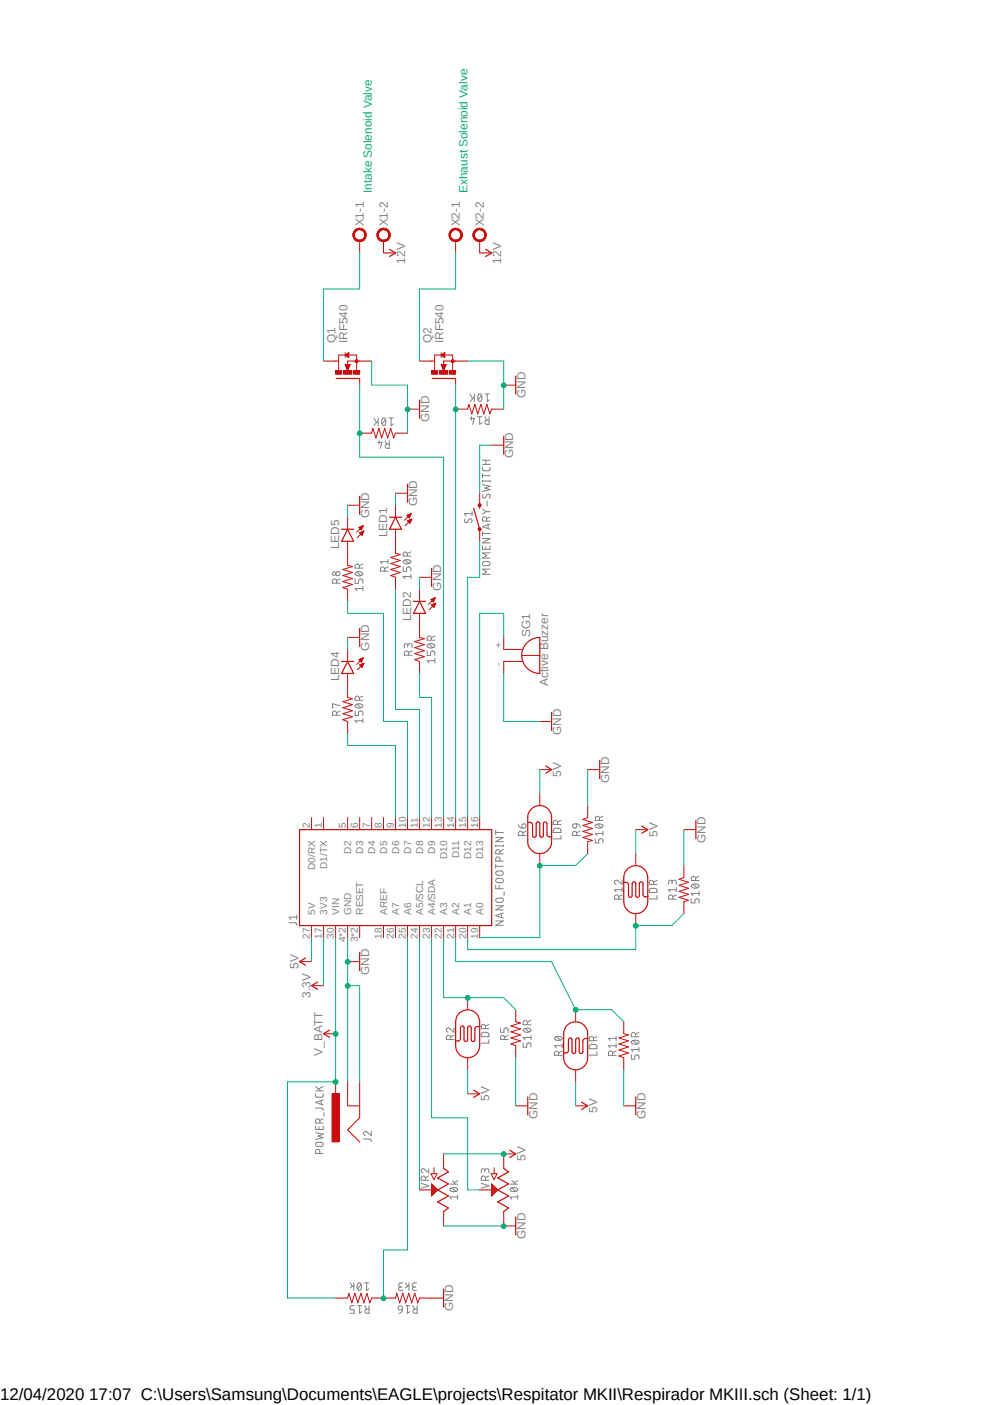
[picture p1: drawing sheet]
<svg xmlns="http://www.w3.org/2000/svg" width="210mm" height="297mm" viewBox="0 0 210 297" stroke-linecap="round" stroke-linejoin="round" font-family="sans-serif">
<path d="M60.2 13.5l89.5 265.1M149.7 13.5l-89.5 265.1" fill="none" stroke="#fff" stroke-width=".21"/>
<g fill="none" stroke="#808080" stroke-width=".21">
<path d="M79 88.3l.5 1M79.8 93.5h.9l-.4 1.3M79.9 88.3v1.7M79.9 89l-.9 1M80.1 93.2v.7M80.9 88.4l.2-.1a.93 .93 0 0 1 0 1.7 .98 .98 0 0 1-.2-1.6zM81.4 93.2l.3 .7M81.4 88.7l-.7 .9M82.2 88.3h.9M82.3 93.2v1.6h-.5a.46 .46 0 0 1-.4-.3 .46 .46 0 0 1 .2-.6h.7M82.6 88.3v1.7l.5-.4M99.3 83.3l.5 .9"/>
<path d="M99.3 88.4h.9l-.3 1.3M99.6 88.1v.7M100.2 83.3v1.6M100.2 83.9l-.9 1M100.9 88.1h.9M101.2 83.3h.2a.98 .98 0 0 1 0 1.6 1.02 1.02 0 0 1-.2-1.6zM101.3 88.1v1.6l.5-.3M101.7 83.6l-.7 .9M101.9 98.8l.1 .6 .3 .1h1.1l.1-.7M101.9 98.2h1.6M101.9 97.3h1.6M102.4 88.1l.4 .7"/>
<path d="M102.5 83.3h.9M102.7 97.3v.9M103 83.3v1.6l.4-.4M103.3 88.1v1.6h-.4a.45 .45 0 0 1-.5-.4 .45 .45 0 0 1 .5-.5h.4M76.7 119.2l-.8 .4M82 119.8l-.7 .4M82 118.7h-1.7l.4 .5M82 118.3v.9M85.2 119.8v1h.7v-.7l.4-.3 .4 .3 .1 .7M85.3 118.6l.7-.3a.58 .58 0 0 1 .7 .7l-.7 .2a.65 .65 0 0 1-.8-.5zM85.6 118.4l.8 .7M86.1 117.6v-.5a.44 .44 0 0 0-.3-.4 .44 .44 0 0 0-.5 .2l-.1 .7h1.6"/>
<path d="M86.8 116.7l-.7 .4M98.3 109.7l-.1 .6a.38 .38 0 0 0 .6 0l.3-.5a.37 .37 0 0 1 .4-.1 .37 .37 0 0 1 .2 .3l-.2 .5M99.7 108.6h-1.6l.4 .5M99.7 108.1v1M101.9 115.4v.7h1.6v-.7M101.9 100.1v.9M101.9 101.5v.4M101.9 112.4v.8M101.9 113.8h1.6l-1.6 1h1.6M101.9 112.8h1.6M101.9 107.6l.8 .6M101.9 102.4l1.6 .4-1.1 .4 1.1 .3-1.6 .4"/>
<path d="M101.9 101.7h1.6M101.9 100.5h1.6M102.1 104.5l-.1 .2a.38 .38 0 0 0 .1 .5 .38 .38 0 0 0 .5-.1l.3-.5a.37 .37 0 0 1 .4-.2 .37 .37 0 0 1 .2 .4l-.2 .5M102.2 118.7a1.4 1.4 0 0 1 1.3 .2 .45 .45 0 0 1 0 .5 .45 .45 0 0 1-.4 .2l-.9-.1a.49 .49 0 0 1 0-.8zM102.7 115.6v.5M102.7 108.2l-.8 .5M102.7 108.2h.8M102.8 110.2v-.5a.45 .45 0 0 0-.4-.4 .45 .45 0 0 0-.5 .4v.5h1.6M102.9 106v1M103.1 110.9v.8M103.5 116.9h-1.6l.9 .5-.9 .6h1.6M103.5 101.5v.4"/>
<path d="M103.5 110.8l-1.6 .5 1.6 .6M103.5 109.3l-.7 .3M71.1 123.3l-.1-.7a.43 .43 0 0 0-.4-.2 .43 .43 0 0 0-.4 .4v.5h1.6M71.8 122.4l-.7 .3M75 122.4v.9h.7v-.5l.4-.4 .5 .2 .1 .7M75.1 121.1l.2-.1a.96 .96 0 0 1 1.4 .3 .96 .96 0 0 1-1.7 0zM75.4 120.9l.9 .8M75.9 120.1v-.4a.47 .47 0 0 0-.4-.5 .47 .47 0 0 0-.5 .5v.4h1.7M76.7 124v.9M76.7 124.4h-1.7l.4 .5M81.3 120.7v-.4a.47 .47 0 0 0-.5-.5 .47 .47 0 0 0-.5 .5v.4h1.7M86.1 136.5a.47 .47 0 0 1 .5-.4 .47 .47 0 0 1 .5 .4v.4"/>
<path d="M86.1 136.8v-.6a.37 .37 0 0 0-.4-.1 .37 .37 0 0 0-.3 .3v.5M86.3 138.5v-.5a.44 .44 0 0 0-.7-.3l-.2 .3v.5h1.7M86.8 121.9h-1.6l.4 .4M86.8 121.4v.9M87.1 137.6l-.8 .4M90.3 137.6v1h.7v-.6a.45 .45 0 0 1 .4-.4 .45 .45 0 0 1 .5 .4v.6M90.3 136.3l.2-.1a.96 .96 0 0 1 1.4 .3 .93 .93 0 0 1-1.6 0zM90.6 136.2l.9 .7M91.1 135.3v-.4a.45 .45 0 0 0-.4-.4 .45 .45 0 0 0-.4 .4v.4h1.6M91.9 139.7h-1.6l.3 .4M91.9 139.2v.9M91.9 134.5l-.8 .3"/>
<path d="M103.5 120.3h-1.6l.9 .6-.9 .5h1.6M71.1 151.2v-.5a.45 .45 0 0 0-.3-.4 .45 .45 0 0 0-.5 .2l-.1 .7h1.6M71.8 149.2l-1.6-.4v.8h.2M71.8 150.3l-.7 .4M75 150.3v1h.7v-.6a.47 .47 0 0 1 .5-.4 .47 .47 0 0 1 .5 .4v.6M75.1 149l.2-.1a.96 .96 0 0 1 1.4 .3 .96 .96 0 0 1-1.7 0zM75.4 148.8l.9 .8M75.9 148v-.4a.47 .47 0 0 0-.4-.4 .47 .47 0 0 0-.5 .4v.4h1.7M76.7 152.4h-1.7l.4 .4M76.7 151.9v.9M76.7 147.2l-.8 .3M104.7 175.5v.9"/>
<path d="M104.7 178.6v.4M104.7 178.8h1.6M104.7 177h1.6l-1.6 .9h1.6M104.7 176h1.6M106.3 179.6l-.7 .4M106.3 178.6v.4M109.5 174.3a.72 .72 0 0 0 .8 .7M110.3 174.3a.46 .46 0 0 1 .8 .1 .46 .46 0 0 1-.4 .6h-.4zM110.4 176.6v-.5a.47 .47 0 0 0-.4-.4 .47 .47 0 0 0-.5 .4v.5h1.7M111.2 175.7l-.8 .4M117 175.3a1.26 1.26 0 0 1 1.3-.2l.2 .4v.5h-1.6zM117.8 174.3v-.4a.47 .47 0 0 0-.5-.5 .47 .47 0 0 0-.4 .5v.4h1.6"/>
<path d="M118.5 176.6v.7h-1.6M118.5 173.4l-.7 .4M121.2 174.2h.6v.7a.47 .47 0 0 1-.7 0 .47 .47 0 0 1 .1-.7zM121.8 176.6v-.5a.44 .44 0 0 0-.6-.3l-.3 .3v.5h1.7M121.8 174.2a.72 .72 0 0 1 .8 .7M122.6 175.7l-.8 .4M125.8 177.3v.9h.7v-.5a.45 .45 0 0 1 .4-.4 .45 .45 0 0 1 .5 .4v.5M126 174.3l.6-.1a.58 .58 0 0 1 .7 .6l-.7 .2a.67 .67 0 0 1-.8-.4zM126.2 174.2l.8 .8M126.7 173.4l-.1-.6a.46 .46 0 0 0-.5-.2 .46 .46 0 0 0-.3 .4v.4h1.6M127.4 175.7v.9M127.4 176.2h-1.6l.4 .4"/>
<path d="M127.4 172.6l-.7 .3M61.1 195.1h1.3a.4 .4 0 0 1 .3 .5M62.7 193.5v.9M62.7 193.9h-1.6l.3 .5M104.7 194.7h1.6l-1.6 .9h1.6M104.7 191.5h1.6l-1.6 .9h1.6M104.7 187.2v.7h1.6M104.7 182.7v.9M104.7 183.1h1.6M104.8 190.1a1.3 1.3 0 0 1 1.3-.2 .46 .46 0 0 1 .2 .5 .46 .46 0 0 1-.4 .4l-1-.1-.1-.2zM104.8 185.9l.4-.2h.7a.47 .47 0 0 1 .4 .4 .47 .47 0 0 1-.4 .5h-.7a.47 .47 0 0 1-.4-.7zM104.8 184.4l.4-.3h.7a.47 .47 0 0 1 .4 .5 .47 .47 0 0 1-.4 .4h-.7a.47 .47 0 0 1-.4-.6z"/>
<path d="M105.5 187.2v.7M105.6 182v-.4a.45 .45 0 0 0-.4-.5 .45 .45 0 0 0-.5 .5v.4h1.6M105.6 180.5v-.5a.45 .45 0 0 0-.3-.4 .45 .45 0 0 0-.5 .2l-.1 .7h1.6M105.9 193.1v.8M106.3 193l-1.6 .5 1.6 .6M106.5 188.6v.7M130.7 190.1v-.7a.46 .46 0 0 0-.5-.2 .46 .46 0 0 0-.4 .4v.5h1.6M131.4 186.1v.8l-.8-.7a.44 .44 0 0 0-.7 .1 .44 .44 0 0 0 .3 .6M131.4 189.2l-.7 .3M131.4 188.1h-1.6l.4 .4M131.4 187.6v.9M137.2 188a1.3 1.3 0 0 1 1.4-.2l.2 .2v.7h-1.6z"/>
<path d="M138.1 187v-.4a.45 .45 0 0 0-.5-.5 .45 .45 0 0 0-.4 .5v.4h1.6M138.8 189.3v.7h-1.6M138.8 186.1l-.7 .4M142 186.5a.45 .45 0 0 1 .4-.4 .45 .45 0 0 1 .5 .4v.4M142 186.8v-.4a.36 .36 0 0 0-.4-.3 .36 .36 0 0 0-.3 .3v.5M142.2 190.1l-.1-.7a.43 .43 0 0 0-.5-.2 .43 .43 0 0 0-.3 .4v.5h1.6M142.9 188.1h-1.6l.3 .4M142.9 189.2l-.7 .3M142.9 187.6v.9M146 190v.9h.8l.1-.7 .3-.2a.4 .4 0 0 1 .5 .3v.6M146.1 187.1l.8-.2a.65 .65 0 0 1 .8 .4 1.02 1.02 0 0 1-1.7 0zM146.4 186.9l.9 .8"/>
<path d="M147 186.1v-.4a.47 .47 0 0 0-.5-.4 .47 .47 0 0 0-.5 .4v.4h1.7M147.7 188.4v.9M147.7 188.9h-1.7l.4 .4M147.7 185.3l-.7 .3M95.2 219.8v-.5a.45 .45 0 0 0-.4-.4 .45 .45 0 0 0-.5 .4v.5h1.6M95.9 217.3v.9l-.9-.8a.46 .46 0 0 0-.7 .2 .46 .46 0 0 0 .4 .6M95.9 218.9l-.7 .3M101.9 218.3h1.2l.2 .2v.7h-1.6v-.7zM102.6 217.5l-.1-.7a.46 .46 0 0 0-.5-.2 .46 .46 0 0 0-.3 .4v.5h1.6M103.3 219.8v.7h-1.6M103.3 216.6l-.7 .3M105.7 217.3v.9h.8v-.5a.45 .45 0 0 1 .4-.4 .45 .45 0 0 1 .5 .4v.5"/>
<path d="M106.6 219.8v-.7a.43 .43 0 0 0-.5-.2 .43 .43 0 0 0-.4 .4v.5h1.7M107.4 218.9l-.8 .3M110.6 217.6l.8-.3a.56 .56 0 0 1 .7 .7l-.7 .2a.58 .58 0 0 1-.8-.6zM110.9 217.4l.9 .7M111.5 216.6v-.4a.47 .47 0 0 0-.5-.5 .47 .47 0 0 0-.5 .5v.4h1.7M112.2 218.9v.9M112.2 219.3h-1.7l.4 .5M112.2 215.7l-.7 .4M117.2 219.3l.7-.2a.78 .78 0 0 1 .9 .4 .96 .96 0 0 1-1.7 0zM117.5 219.2l.9 .7M126.1 219.1l-.7 .4M130.2 219.1v.9"/>
<path d="M130.2 219.5h-1.6l.3 .5M133.7 220l1 .7M134.3 219.2v-.5a.45 .45 0 0 0-.4-.4 .45 .45 0 0 0-.5 .2v.7h1.6M135 218.2l-.7 .4M66.7 234.2l1.4 .1 .2 .4M66.7 231.2v.6l.3 .1h1.1l.2-.7M66.7 238v.8h1.6v-.8M66.7 239.4l1.6 .4-1.1 .4 1.1 .3-1.6 .4M66.7 230.6h1.6M66.7 229.7l.9 .9M67.4 238.2v.6M67.6 237.4l-.1-.7a.46 .46 0 0 0-.5-.2 .46 .46 0 0 0-.3 .4v.5h1.6"/>
<path d="M67.9 232.7v.8M68.3 236.5l-.7 .4M68.3 232.5l-1.6 .5 1.6 .6M68.3 229.7l-1 .5M68.5 235.2v.7M78.4 239.1v1l-.9-.8a.44 .44 0 0 0-.7 .2 .44 .44 0 0 0 .4 .6M110.5 220.5v.9h.8v-.8l.3-.1a.4 .4 0 0 1 .6 .3v.6M118.1 223.1v-.5a.47 .47 0 0 0-.5-.4 .47 .47 0 0 0-.5 .4v.5h1.7M118.8 222.2l-.7 .3M118.8 221.1h-1.7l.4 .4M118.8 220.6v.9M124.7 220.9h1.2l.2 .1v.7h-1.6v-.7z"/>
<path d="M125.4 220l-.1-.7a.46 .46 0 0 0-.5-.2 .46 .46 0 0 0-.3 .4v.5h1.6M126.1 222.3v.8h-1.6M129.5 223.1v-.5a.45 .45 0 0 0-.4-.4 .45 .45 0 0 0-.5 .2v.7h1.6M130.2 221.1h-1.6l.3 .4M130.2 222.2l-.7 .3M130.2 220.6v.9M133.4 223v.9h.7v-.5a.46 .46 0 0 1 .5-.4 .46 .46 0 0 1 .4 .4v.5M133.4 220.1l.8-.2a.58 .58 0 0 1 .8 .6l-.8 .3a.58 .58 0 0 1-.8-.7zM135 221.4v.9M135 221.9h-1.6l.3 .4M66.9 241.5a1.4 1.4 0 0 1 1.3 .2 .45 .45 0 0 1 0 .5 .45 .45 0 0 1-.4 .2l-.9-.1a.49 .49 0 0 1 0-.8zM67.6 243.8v-.4a.45 .45 0 0 0-.5-.4 .45 .45 0 0 0-.4 .4v.4h1.6"/>
<path d="M76.8 240.8h1.3a.38 .38 0 0 1 .3 .5M89 250.1l1.6 .6-1.6 .5M89.9 249.5v-.5a.45 .45 0 0 0-.4-.4 .45 .45 0 0 0-.5 .2v.7h1.6M90.6 247.1v.8l-.9-.7a.44 .44 0 0 0-.7 .1 .44 .44 0 0 0 .4 .6M90.6 248.6l-.7 .4M95.1 250.3h1.6M95.1 251.3l.8-.3a.58 .58 0 0 1 .7 .7l-.7 .2a.58 .58 0 0 1-.8-.6zM95.4 251.1l1 .7M95.6 249.6l.5 .7M96.7 253h-1.6l.3 .5M96.7 252.6v.9M96.7 249.6l-.8 .4"/>
<path d="M101.7 250.1l1.6 .6-1.6 .5M102.4 247.5v-.2a.46 .46 0 0 1 .5-.2 .46 .46 0 0 1 .4 .4v.4M102.4 247.8v-.4a.36 .36 0 0 0-.4-.3 .36 .36 0 0 0-.3 .3v.5M102.6 249.5v-.5a.45 .45 0 0 0-.4-.4 .45 .45 0 0 0-.5 .2v.7h1.6M103.3 248.6l-.7 .4M107.8 250.3h1.6M107.8 251.3l.8-.3a.65 .65 0 0 1 .8 .5 .98 .98 0 0 1-1.6 0zM108.1 251.1l.9 .7M108.3 249.6l.5 .7M109.4 253h-1.6l.3 .5M109.4 252.6v.9M109.4 249.6l-.8 .4"/>
<path d="M74 271.2l.4 .7M74.8 271.2v1.6M74.8 271.7l-.8 .5M74.8 276h-.5a.45 .45 0 0 0-.4 .5 .45 .45 0 0 0 .4 .4h.5v.7h-.8M75.5 276h.9M75.7 271.2h.2a.93 .93 0 0 1 0 1.6 .98 .98 0 0 1-.2-1.6zM76 276v1.6l.4-.3M76.3 271.5l-.7 1M77 271.2h.9M77.1 276l.3 .7M77.5 271.2v1.6l.4-.3M78 276v1.6h-.7a.46 .46 0 0 1-.2-.5 .46 .46 0 0 1 .4-.4h.5"/>
<path d="M84.2 276.2a.46 .46 0 0 1 .5-.2 .46 .46 0 0 1 .3 .4v.5h-.5l-.3-.2zM84.9 272.1l-.7 .1v.4l.9 .2M85 276.9a.72 .72 0 0 1-.7 .7M85.1 271.2h-.4a.45 .45 0 0 0-.5 .3 .45 .45 0 0 0 .3 .5l.2 .1M85.7 271.2l.4 .7M85.7 276h.9M86.1 276v1.6l.5-.3M86.4 271.2v1.6M86.4 271.7l-.7 .5M87.2 276l.4 .7M87.8 272.1h-.5a.37 .37 0 0 0-.2 .4 .37 .37 0 0 0 .4 .3h.5M88 271.2h-.4a.46 .46 0 0 0-.4 .3 .46 .46 0 0 0 .1 .5l.3 .1"/>
<path d="M88.1 276v1.6h-.4a.45 .45 0 0 1-.5-.3 .45 .45 0 0 1 .3-.5l.6-.1"/>
<circle cx="70.6" cy="121.3" r=".35"/>
<circle cx="71.4" cy="121.3" r=".46"/>
</g>
<g fill="none" stroke="#c90d0c" stroke-width=".21">
<path d="M70.9 76.3h.6M72.9 74.5v1.1M72.9 75.1h-1.4v3.3M73.6 75.1h1.8v3.3M76 76.3h-2.6v.9M76 80v1.4M65.8 172.8v2.6M68.4 172.8v2.6M73.4 172.8v2.6M76 172.8v2.6M78.5 172.8v2.6M81 172.8v2.6"/>
<path d="M83.6 172.8v2.6M86.1 172.8v2.6M88.6 172.8v2.6M91.2 172.8v2.6M93.7 172.8v2.6M96.3 172.8v2.6M98.8 172.8v2.6M101.3 172.8v2.6M65.8 195.7v2.5M68.4 195.7v2.5M70.9 195.7v2.5M73.4 195.7v2.5"/>
<path d="M76 195.7v2.5M81 195.7v2.5M83.6 195.7v2.5M86.1 195.7v2.5M88.6 195.7v2.5M91.2 195.7v2.5M93.7 195.7v2.5M96.3 195.7v2.5M98.8 195.7v2.5M101.3 195.7v2.5"/>
</g>
<path d="M71 80h5M63.3 175.4h40.6v20.3h-40.6z" fill="none" stroke="#c90d0c" stroke-width=".25"/>
<path d="M75.1 76.1l.3-.1 .2 .1v.5h-.5z" fill-rule="evenodd" fill="#c90d0c"/>
<path d="M75.1 76.1l.3-.1 .2 .1v.5h-.5z" fill="none" stroke="#c90d0c" stroke-width=".21"/>
<path d="M74.7 78.4h1.3v.7h-1.3z" fill-rule="evenodd" fill="#c90d0c"/>
<path d="M74.7 78.4h1.3v.7h-1.3z" fill="none" stroke="#c90d0c" stroke-width=".21"/>
<path d="M70.9 78.4h1.3v.7h-1.3z" fill-rule="evenodd" fill="#c90d0c"/>
<path d="M70.9 78.4h1.3v.7h-1.3z" fill="none" stroke="#c90d0c" stroke-width=".21"/>
<path d="M72.6 78.4h1.7v.7h-1.7z" fill-rule="evenodd" fill="#c90d0c"/>
<g fill="none" stroke="#c90d0c" stroke-width=".21">
<path d="M68.4 76.3h2.5M72.6 78.4h1.7v.7h-1.7zM72.9 77.1h1.1l-.6 1.3M72.9 77.1l.5 1.3M72.9 77.1h.1M72.9 75.1l.8-.6v1.1zM72.9 75.1h.1M73 75v.1M73 77.1v.2M73.1 74.9v.3M73.1 77.1v.5M73.2 74.9v.3"/>
<path d="M73.2 77.1v.7M73.3 74.8v.5M73.3 77.1v.9M73.4 74.8v.6M73.4 77.1v1.1M73.4 74.7v.7M73.4 77.1v1.2M73.5 74.6v.9M73.5 77.1v1M73.6 74.6v.9M73.6 77.1v.8M73.7 77.1v.5"/>
<path d="M73.8 77.1v.3M73.9 77.1v.1M76 76.3h2.5M86.1 86.5h2.5M103.9 94.1h2.5M73.4 203.3h2.6M73.4 231.2v2.6h2.6M76 231.2v5.1l-2.6 2.5 2.6 2.6"/>
</g>
<path d="M88.6 84.6v3.8M106.4 92.2v3.8M76 201.4v3.8" fill="none" stroke="#c90d0c" stroke-width=".25"/>
<path d="M70.1 231.2h1.6v10.2h-1.6z" fill-rule="evenodd" fill="#c90d0c"/>
<path d="M70.1 231.2h1.6v10.2h-1.6zM70.9 228.7v2.5M73.4 228.7v2.5M76 228.7v2.5" fill="none" stroke="#c90d0c" stroke-width=".21"/>
<path d="M75.1 48.6a1.39 1.39 0 0 1 2.2 .6 1.39 1.39 0 0 1-1.3 1.9v-.3a1.14 1.14 0 0 1-1.1-1.5 1.14 1.14 0 0 1 1.7-.6 1.14 1.14 0 0 1 .1 1.8l-.7 .3v.3a1.39 1.39 0 0 1-1.3-.9 1.39 1.39 0 0 1 .4-1.6z" fill-rule="evenodd" fill="#c90d0c"/>
<path d="M75.1 48.6a1.39 1.39 0 0 1 2.2 .6 1.39 1.39 0 0 1-1.3 1.9v-.3a1.14 1.14 0 0 1-1.1-1.5 1.14 1.14 0 0 1 1.7-.6 1.14 1.14 0 0 1 .1 1.8l-.7 .3v.3a1.39 1.39 0 0 1-1.3-.9 1.39 1.39 0 0 1 .4-1.6z" fill="none" stroke="#c90d0c" stroke-width=".21"/>
<path d="M75.1 48.6a1.39 1.39 0 0 1 2.2 .6 1.39 1.39 0 0 1-1.3 1.9v-.3a1.14 1.14 0 0 1-1.1-1.5 1.14 1.14 0 0 1 1.7-.6 1.14 1.14 0 0 1 .1 1.8l-.7 .3v.3a1.39 1.39 0 0 1-1.3-.9 1.39 1.39 0 0 1 .4-1.6z" fill-rule="evenodd" fill="#c90d0c"/>
<path d="M75.1 48.6a1.39 1.39 0 0 1 2.2 .6 1.39 1.39 0 0 1-1.3 1.9v-.3a1.14 1.14 0 0 1-1.1-1.5 1.14 1.14 0 0 1 1.7-.6 1.14 1.14 0 0 1 .1 1.8l-.7 .3v.3a1.39 1.39 0 0 1-1.3-.9 1.39 1.39 0 0 1 .4-1.6z" fill="none" stroke="#c90d0c" stroke-width=".21"/>
<path d="M75.1 48.6a1.39 1.39 0 0 1 2.2 .6 1.39 1.39 0 0 1-1.3 1.9v-.3a1.14 1.14 0 0 1-1.1-1.5 1.14 1.14 0 0 1 1.7-.6 1.14 1.14 0 0 1 .1 1.8l-.7 .3v.3a1.39 1.39 0 0 1-1.3-.9 1.39 1.39 0 0 1 .4-1.6z" fill-rule="evenodd" fill="#c90d0c"/>
<path d="M75.1 48.6a1.39 1.39 0 0 1 2.2 .6 1.39 1.39 0 0 1-1.3 1.9v-.3a1.14 1.14 0 0 1-1.1-1.5 1.14 1.14 0 0 1 1.7-.6 1.14 1.14 0 0 1 .1 1.8l-.7 .3v.3a1.39 1.39 0 0 1-1.3-.9 1.39 1.39 0 0 1 .4-1.6zM76 50.9v2.6" fill="none" stroke="#c90d0c" stroke-width=".21"/>
<path d="M80.1 48.6a1.39 1.39 0 0 1 2.2 .6 1.39 1.39 0 0 1-1.3 1.9v-.3a1.15 1.15 0 0 1-.9-1.7 1.15 1.15 0 0 1 1.9-.2 1.15 1.15 0 0 1-.6 1.9h-.4v.3a1.39 1.39 0 0 1-1.3-1 1.39 1.39 0 0 1 .4-1.5z" fill-rule="evenodd" fill="#c90d0c"/>
<path d="M80.1 48.6a1.39 1.39 0 0 1 2.2 .6 1.39 1.39 0 0 1-1.3 1.9v-.3a1.15 1.15 0 0 1-.9-1.7 1.15 1.15 0 0 1 1.9-.2 1.15 1.15 0 0 1-.6 1.9h-.4v.3a1.39 1.39 0 0 1-1.3-1 1.39 1.39 0 0 1 .4-1.5z" fill="none" stroke="#c90d0c" stroke-width=".21"/>
<path d="M80.1 48.6a1.39 1.39 0 0 1 2.2 .6 1.39 1.39 0 0 1-1.3 1.9v-.3a1.15 1.15 0 0 1-.9-1.7 1.15 1.15 0 0 1 1.9-.2 1.15 1.15 0 0 1-.6 1.9h-.4v.3a1.39 1.39 0 0 1-1.3-1 1.39 1.39 0 0 1 .4-1.5z" fill-rule="evenodd" fill="#c90d0c"/>
<path d="M80.1 48.6a1.39 1.39 0 0 1 2.2 .6 1.39 1.39 0 0 1-1.3 1.9v-.3a1.15 1.15 0 0 1-.9-1.7 1.15 1.15 0 0 1 1.9-.2 1.15 1.15 0 0 1-.6 1.9h-.4v.3a1.39 1.39 0 0 1-1.3-1 1.39 1.39 0 0 1 .4-1.5z" fill="none" stroke="#c90d0c" stroke-width=".21"/>
<path d="M80.1 48.6a1.39 1.39 0 0 1 2.2 .6 1.39 1.39 0 0 1-1.3 1.9v-.3a1.15 1.15 0 0 1-.9-1.7 1.15 1.15 0 0 1 1.9-.2 1.15 1.15 0 0 1-.6 1.9h-.4v.3a1.39 1.39 0 0 1-1.3-1 1.39 1.39 0 0 1 .4-1.5z" fill-rule="evenodd" fill="#c90d0c"/>
<path d="M80.1 48.6a1.39 1.39 0 0 1 2.2 .6 1.39 1.39 0 0 1-1.3 1.9v-.3a1.15 1.15 0 0 1-.9-1.7 1.15 1.15 0 0 1 1.9-.2 1.15 1.15 0 0 1-.6 1.9h-.4v.3a1.39 1.39 0 0 1-1.3-1 1.39 1.39 0 0 1 .4-1.5zM81 50.9v2.6" fill="none" stroke="#c90d0c" stroke-width=".21"/>
<path d="M100.1 107.4l1.2 4.5M101.3 106.8v.6" fill="none" stroke="#c90d0c" stroke-width=".25"/>
<path d="M101.1 111.6h.5l.1 .3-.1 .2-.3 .1-.2-.1z" fill-rule="evenodd" fill="#c90d0c"/>
<path d="M101.1 111.6h.5l.1 .3-.1 .2-.3 .1-.2-.1z" fill="none" stroke="#c90d0c" stroke-width=".21"/>
<path d="M101.1 106.6h.5l.1 .2-.1 .3h-.5z" fill-rule="evenodd" fill="#c90d0c"/>
<path d="M81 53.5h2.6M91.2 76.3h.6M93.2 74.5v1.1M93.2 75.1h-1.4v3.3M93.9 75.1h1.7v3.3M96.3 76.3h-2.6v.9M96.3 80v1.4M101.1 106.6h.5l.1 .2-.1 .3h-.5zM101.3 104.3v2.5M101.3 111.9v2.5" fill="none" stroke="#c90d0c" stroke-width=".21"/>
<path d="M82.3 52.7l1.3 .8-1.3 .7M91.3 80h5" fill="none" stroke="#c90d0c" stroke-width=".25"/>
<path d="M95.4 76.1l.2-.1 .3 .1v.5h-.5l-.1-.3z" fill-rule="evenodd" fill="#c90d0c"/>
<path d="M95.4 76.1l.2-.1 .3 .1v.5h-.5l-.1-.3z" fill="none" stroke="#c90d0c" stroke-width=".21"/>
<path d="M95 78.4h1.3v.7h-1.3z" fill-rule="evenodd" fill="#c90d0c"/>
<path d="M95 78.4h1.3v.7h-1.3z" fill="none" stroke="#c90d0c" stroke-width=".21"/>
<path d="M91.2 78.4h1.3v.7h-1.3z" fill-rule="evenodd" fill="#c90d0c"/>
<path d="M91.2 78.4h1.3v.7h-1.3z" fill="none" stroke="#c90d0c" stroke-width=".21"/>
<path d="M92.8 78.4h1.8v.7h-1.8z" fill-rule="evenodd" fill="#c90d0c"/>
<g fill="none" stroke="#c90d0c" stroke-width=".21">
<path d="M88.6 76.3h2.6M92.8 78.4h1.8v.7h-1.8zM93.2 77.1h1l-.5 1.3zM93.2 75.1l.8-.6v1.1zM93.3 75.1h.1M93.3 77.1h.1M93.3 75v.1M93.3 77.1v.3M93.4 74.9v.3M93.4 77.1v.5M93.5 74.9v.4M93.5 77.1v.7"/>
<path d="M93.6 74.8v.5M93.6 77.1v.9M93.7 74.8v.6M93.7 77.1v1.2M93.8 74.7v.7M93.8 77.1v1.1M93.9 74.6v.9M93.9 77.1v.9M93.9 74.6v1M93.9 77.1v.7M94.1 77.1v.5M94.1 77.1v.2"/>
<path d="M94.2 77.1h.1M96.3 76.3h2.5M106.4 81.4h2.6"/>
</g>
<path d="M109 79.5v3.8" fill="none" stroke="#c90d0c" stroke-width=".25"/>
<path d="M95.4 48.6a1.39 1.39 0 0 1 2.2 .6 1.39 1.39 0 0 1-1.3 1.9v-.3a1.15 1.15 0 0 1-1-1.7 1.15 1.15 0 0 1 1.9-.2 1.15 1.15 0 0 1-.6 1.9h-.3v.3a1.39 1.39 0 0 1-1.3-1 1.39 1.39 0 0 1 .4-1.5z" fill-rule="evenodd" fill="#c90d0c"/>
<path d="M95.4 48.6a1.39 1.39 0 0 1 2.2 .6 1.39 1.39 0 0 1-1.3 1.9v-.3a1.15 1.15 0 0 1-1-1.7 1.15 1.15 0 0 1 1.9-.2 1.15 1.15 0 0 1-.6 1.9h-.3v.3a1.39 1.39 0 0 1-1.3-1 1.39 1.39 0 0 1 .4-1.5z" fill="none" stroke="#c90d0c" stroke-width=".21"/>
<path d="M95.4 48.6a1.39 1.39 0 0 1 2.2 .6 1.39 1.39 0 0 1-1.3 1.9v-.3a1.15 1.15 0 0 1-1-1.7 1.15 1.15 0 0 1 1.9-.2 1.15 1.15 0 0 1-.6 1.9h-.3v.3a1.39 1.39 0 0 1-1.3-1 1.39 1.39 0 0 1 .4-1.5z" fill-rule="evenodd" fill="#c90d0c"/>
<path d="M95.4 48.6a1.39 1.39 0 0 1 2.2 .6 1.39 1.39 0 0 1-1.3 1.9v-.3a1.15 1.15 0 0 1-1-1.7 1.15 1.15 0 0 1 1.9-.2 1.15 1.15 0 0 1-.6 1.9h-.3v.3a1.39 1.39 0 0 1-1.3-1 1.39 1.39 0 0 1 .4-1.5z" fill="none" stroke="#c90d0c" stroke-width=".21"/>
<path d="M95.4 48.6a1.39 1.39 0 0 1 2.2 .6 1.39 1.39 0 0 1-1.3 1.9v-.3a1.15 1.15 0 0 1-1-1.7 1.15 1.15 0 0 1 1.9-.2 1.15 1.15 0 0 1-.6 1.9h-.3v.3a1.39 1.39 0 0 1-1.3-1 1.39 1.39 0 0 1 .4-1.5z" fill-rule="evenodd" fill="#c90d0c"/>
<path d="M95.4 48.6a1.39 1.39 0 0 1 2.2 .6 1.39 1.39 0 0 1-1.3 1.9v-.3a1.15 1.15 0 0 1-1-1.7 1.15 1.15 0 0 1 1.9-.2 1.15 1.15 0 0 1-.6 1.9h-.3v.3a1.39 1.39 0 0 1-1.3-1 1.39 1.39 0 0 1 .4-1.5zM96.3 50.9v2.6" fill="none" stroke="#c90d0c" stroke-width=".21"/>
<path d="M100.5 48.6a1.38 1.38 0 0 1 2.1 .6 1.38 1.38 0 0 1-1.3 1.9v-.3a1.15 1.15 0 0 1-.9-1.7 1.15 1.15 0 0 1 1.9-.2 1.15 1.15 0 0 1-.6 1.9h-.4v.3a1.37 1.37 0 0 1-1.3-1 1.37 1.37 0 0 1 .5-1.5z" fill-rule="evenodd" fill="#c90d0c"/>
<path d="M100.5 48.6a1.38 1.38 0 0 1 2.1 .6 1.38 1.38 0 0 1-1.3 1.9v-.3a1.15 1.15 0 0 1-.9-1.7 1.15 1.15 0 0 1 1.9-.2 1.15 1.15 0 0 1-.6 1.9h-.4v.3a1.37 1.37 0 0 1-1.3-1 1.37 1.37 0 0 1 .5-1.5z" fill="none" stroke="#c90d0c" stroke-width=".21"/>
<path d="M100.5 48.6a1.38 1.38 0 0 1 2.1 .6 1.38 1.38 0 0 1-1.3 1.9v-.3a1.15 1.15 0 0 1-.9-1.7 1.15 1.15 0 0 1 1.9-.2 1.15 1.15 0 0 1-.6 1.9h-.4v.3a1.37 1.37 0 0 1-1.3-1 1.37 1.37 0 0 1 .5-1.5z" fill-rule="evenodd" fill="#c90d0c"/>
<path d="M100.5 48.6a1.38 1.38 0 0 1 2.1 .6 1.38 1.38 0 0 1-1.3 1.9v-.3a1.15 1.15 0 0 1-.9-1.7 1.15 1.15 0 0 1 1.9-.2 1.15 1.15 0 0 1-.6 1.9h-.4v.3a1.37 1.37 0 0 1-1.3-1 1.37 1.37 0 0 1 .5-1.5z" fill="none" stroke="#c90d0c" stroke-width=".21"/>
<path d="M100.5 48.6a1.38 1.38 0 0 1 2.1 .6 1.38 1.38 0 0 1-1.3 1.9v-.3a1.15 1.15 0 0 1-.9-1.7 1.15 1.15 0 0 1 1.9-.2 1.15 1.15 0 0 1-.6 1.9h-.4v.3a1.37 1.37 0 0 1-1.3-1 1.37 1.37 0 0 1 .5-1.5z" fill-rule="evenodd" fill="#c90d0c"/>
<g fill="none" stroke="#c90d0c" stroke-width=".21">
<path d="M100.5 48.6a1.38 1.38 0 0 1 2.1 .6 1.38 1.38 0 0 1-1.3 1.9v-.3a1.15 1.15 0 0 1-.9-1.7 1.15 1.15 0 0 1 1.9-.2 1.15 1.15 0 0 1-.6 1.9h-.4v.3a1.37 1.37 0 0 1-1.3-1 1.37 1.37 0 0 1 .5-1.5zM101.3 50.9v2.6h2.6M76 91.6h2.5l.3-1 .6 2 .7-2 .5 2 .7-2 .6 2 .6-2 .7 2 .4-1h2.5M96.3 86.5h2.5l.3-1 .6 2 .6-2 .7 2 .6-2 .6 2 .7-2 .6 2 .4-1h2.5M73.4 109.3v2.6M73.4 114.4v5.1l1.1 .3-2.1 .6 2.1 .6-2.1 .7 2.1 .6-2.1 .6 2.1 .7-2.1 .6 1 .4v2.5M73.4 106.8h2.6M75.9 111.5l.9-.4-.4 .9zM75.9 111.5v.1M76 112.6l.5 .6M76 111.4v.3M76 112.6v.1"/>
<path d="M76.1 111.4v.4M76.1 112.6v.2M76.2 111.3v.6M76.2 112.6v.3M76.3 111.3v.7M76.3 112.5v.5M76.4 111.3v.6M76.4 112.5v.6M76.5 111.3v.4M76.5 112.4v.8M76.6 111.2v.3M76.6 112.4v.5"/>
<path d="M76.7 111.2v.1M76.7 112.4v.3M76.8 112.3v.2M76.8 111.1l-1.4 1.4M76.8 112.3h.1M76.9 112.3l-1.4 1.4M76.9 112.3l-.4 .9M76.9 112.3l-.9 .3M83.6 106.8v2.5M83.6 111.9v5.1l1 .2-2.1 .7 2.1 .6-2.1 .6 2.1 .7-2.1 .6 2.1 .6-2.1 .7 1.1 .3v2.6M83.6 104.3h2.5M86.1 108.9v.2"/>
<path d="M86.1 110.1l.9-.4-.4 .9zM86.1 110.1v.1M86.2 108.9v.3M86.2 110.1v.1M86.3 108.8v.5M86.3 110v.3M86.4 108.8v.6M86.4 110v.4M86.5 108.8v.7M86.5 109.9v.6M86.6 108.7v.6M86.6 109.9v.7"/>
<path d="M86.7 108.7v.4M86.7 109.9v.6M86.8 108.6v.2M86.8 109.8v.5M86.9 108.6l-1.4 1.4M86.9 108.6h.1M86.9 109.8v.3M86.9 108.6l-.4 .9M86.9 108.6l-.9 .4 .5 .5M87 109.8v.1M87 109.7l-1.4 1.4M73.4 137.3v2.5"/>
<path d="M73.4 134.7h2.6M75.9 139.4l.9-.3-.4 .9zM75.9 139.4v.1M76 139.4v.2M76.1 139.3v.4M76.2 139.3v.5M76.3 139.2v.7M76.4 139.2v.7M76.5 139.1v.6M76.6 139.1v.3M76.7 139.1v.1M76.8 139.1l-1.4 1.4"/>
<path d="M88.6 124.6v2.5M88.6 129.7v5l1.1 .3-2.1 .6 2.1 .7-2.1 .6 2.1 .6-2.1 .7 2.1 .6-2.1 .6 1 .4v2.6M88.6 122h2.6M91.1 126.7v.1M91.2 126.7v.2M91.2 127.9l.9-.4-.4 .9zM91.3 126.7v.3M91.3 127.8v.2M91.4 126.6v.4M91.4 127.8v.3M91.5 126.6v.5M91.5 127.8v.3"/>
<path d="M91.6 126.5v.8M91.6 127.7v.6M91.7 126.5v.6M91.7 127.7v.7M91.7 126.4v.5M91.7 127.6v.7M91.8 126.4v.3M91.8 127.6v.5M91.9 126.4h.1M91.9 127.6v.3M91.9 126.4l-1.3 1.4M91.9 126.4l-.3 .9"/>
<path d="M91.9 126.4l-.8 .3 .5 .6M92 127.6v.1M92.1 127.5l-1.4 1.4M106.4 134.7v2.6h4M110.2 138.6h3.8M110.4 139.8h-4v2.6M73.4 142.4v5l1.1 .3-2.1 .6 2.1 .7-2.1 .6 2.1 .6-2.1 .7 2.1 .6-2.1 .6 1 .4v2.6M76 140.6l.5 .5M76 140.5v.1M76.1 140.5v.2M76.2 140.5v.3M76.3 140.4v.5"/>
<path d="M76.4 140.4v.6M76.5 140.4v.7M76.6 140.3v.6M76.7 140.3v.4M76.8 140.3v.2M76.8 140.2v.1M76.9 140.2l-1.4 1.4M76.9 140.2l-.4 .9M76.9 140.2l-.9 .4M114 152.5h2.5M114 167.8v2.5M114 162.7h2.5"/>
<path d="M124.2 170.3v2.5l-1.1 .4 2.1 .7-2.1 .6 2.1 .6-2.1 .7 2.1 .6-2.1 .6 2.1 .7-1 .2v2.6M124.2 162.7h2.5M134.3 175.4h2.6M144.5 175.4h2.5M114 180.5v2.5M134.3 180.5v2.5M134.3 193.1v2.6M144.5 183v2.5l-1 .4 2 .6-2 .7 2 .6-2 .6 2 .7-2 .6 2 .6-1 .3v2.5M63.3 203.3h2.5M65.8 208.4h2.6M68.4 218.5h2.5M98.8 210.9v2.5"/>
<path d="M109 213.4v2.6l1 .2-2.1 .7 2.1 .6-2.1 .6 2.1 .7-2.1 .6 2.1 .6-2.1 .7 1.1 .4v2.5M121.6 213.4v2.6M131.8 216v2.5l1 .3-2 .6 2 .6-2 .7 2 .6-2 .7 2 .6-2 .6 1 .4v2.5M98.8 223.6v2.5M98.8 231.2h2.5M109 233.8h2.5M121.6 233.8h2.6M121.6 226.1v2.6M131.8 233.8h2.5M88.6 251.5h2.6M91.1 248.1h1.2l-.6 1.3zM91.2 250.3l1.3 1.2-1.3 1.3z"/>
<path d="M91.2 250.3v2.5M91.4 250.4v2.2M91.5 250.6v1.9M91.7 250.7v1.6M91.7 246.8v1.3M91.8 250.9v1.3M91.9 251v1.1M92.1 251.2v.7M92.2 251.3v.5M92.3 251.4v.3M93.7 243.9v3.1M93.7 256.1v3.1"/>
<path d="M101.3 251.5h2.6M103.8 248.1h1.2l-.6 1.3zM103.9 250.3l1.3 1.2-1.3 1.3zM103.9 250.3v2.5M104.1 250.4v2.2M104.2 250.6v1.9M104.4 250.7v1.6M104.4 246.8v1.3M104.5 250.9v1.3M104.6 251v1.1M104.8 251.2v.7M104.9 251.3v.5"/>
<path d="M105 251.4v.3M106.4 256.1v3.1h2.6M109 243.9h-2.6v3.1M70.9 274.4h2.5l.3-1 .6 2 .7-2 .6 2 .6-2 .7 2 .6-2 .6 2 .4-1h5.1l.2-1 .7 2 .6-2 .6 2 .7-2 .6 2 .6-2 .7 2 .3-1h5.1"/>
</g>
<g fill="none" stroke="#c90d0c" stroke-width=".25">
<path d="M102.6 52.7l1.3 .8-1.3 .7M72.2 111.9h2.5M73.4 111.9l1.3 2.5h-2.5zM76 104.9v3.8M82.3 109.3h2.5M83.6 109.3l1.2 2.6h-2.5zM86.1 102.4v3.8M72.2 139.8h2.5M73.4 139.8l1.3 2.6h-2.5zM76 132.8v3.9M87.4 127.1h2.5M88.6 127.1l1.3 2.6h-2.5z"/>
<path d="M91.2 120.1v3.9M111.2 136a3.8 3.8 0 0 1 2.8-1.3v7.7a3.8 3.8 0 0 1-3.4-2.3 3.8 3.8 0 0 1 .6-4.1zM116.5 150.6v3.8M111.5 173.9h.7l.3 .3v2.5l.2 .3a.41 .41 0 0 0 .6-.3v-2.8a.4 .4 0 0 1 .5-.1 .4 .4 0 0 1 .2 .3v2.6l.2 .3a.41 .41 0 0 0 .6-.3l.1-2.8a.4 .4 0 0 1 .4-.1 .4 .4 0 0 1 .3 .3v2.5l.3 .3h.6M112.1 171.2a2.5 2.5 0 0 1 2.8-.8 2.5 2.5 0 0 1 1.6 2.4v5.1a2.52 2.52 0 0 1-2.5 2.5 2.52 2.52 0 0 1-2.5-2.5v-5.7zM115.3 161.9l1.2 .8-1.2 .7M126.7 160.8v3.8M135.6 174.6l1.3 .8-1.3 .7M147 173.5v3.8M131.8 186.5l.7 .1 .3 .3v2.4a.38 .38 0 0 0 .4 .4 .38 .38 0 0 0 .4-.4v-2.5a.4 .4 0 0 1 .3-.4 .4 .4 0 0 1 .4 .2l.1 2.9a.4 .4 0 0 0 .4 .2 .4 .4 0 0 0 .3-.4v-2.5l.2-.3a.41 .41 0 0 1 .5 .3v2.3a.45 .45 0 0 0 .6 .5h.5M132.4 183.9a2.53 2.53 0 0 1 2.8-.8 2.53 2.53 0 0 1 1.7 2.4v5.1a2.54 2.54 0 0 1-2.6 2.5 2.54 2.54 0 0 1-2.5-2.5v-5.1l.3-1.1zM64.6 202.5l-1.3 .8 1.3 .7"/>
<path d="M67.1 207.6l-1.3 .8 1.3 .7M69.6 217.8l-1.2 .7 1.2 .8M96.9 214.3a2.55 2.55 0 0 1 2.8-.7 2.55 2.55 0 0 1 1.6 2.4v5.1a2.54 2.54 0 0 1-2.5 2.5 2.54 2.54 0 0 1-2.5-2.5v-5.1l.3-1.2zM101.3 217h-.7l-.2 .3-.1 2.5a.38 .38 0 0 1-.4 .4 .38 .38 0 0 1-.3-.4v-2.5l-.4-.4h-.2l-.2 .4v2.5a.38 .38 0 0 1-.4 .4 .38 .38 0 0 1-.4-.4v-2.5l-.1-.4h-.2l-.4 .4v2.2a.45 .45 0 0 1-.5 .5h-.5M119.7 216.8a2.54 2.54 0 0 1 2.8-.7 2.54 2.54 0 0 1 1.7 2.4v5.1a2.54 2.54 0 0 1-2.6 2.6 2.54 2.54 0 0 1-2.5-2.6v-5.1l.3-1.2zM124.2 219.5l-.7 .1-.3 .3-.1 2.6a.4 .4 0 0 1-.4 .2 .4 .4 0 0 1-.3-.4v-2.5l-.2-.3a.4 .4 0 0 0-.6 .3v2.7a.4 .4 0 0 1-.5 .2 .4 .4 0 0 1-.2-.4v-2.5l-.2-.3a.4 .4 0 0 0-.6 .3v2.3a.45 .45 0 0 1-.5 .5h-.5M100.1 230.5l1.2 .7-1.2 .8M111.5 231.9v3.8M122.9 233l1.3 .8-1.3 .7M134.3 231.9v3.8M93.7 247l1 .7-2.2 1.3 2.2 1.3-2.2 1.2 2.2 1.3-2.2 1.3 2.2 1.3-1 .7M106.4 247l1 .7-2.2 1.3 2.2 1.3-2.2 1.2 2.2 1.3-2.2 1.3 2.2 1.3-1 .7"/>
<path d="M107.7 243.2l1.3 .7-1.3 .8M109 257.3v3.8M93.7 272.5v3.8"/>
</g>
<path d="M103.9 94.1h-2.6v10.2M73.4 198.2v10.2" fill="none" stroke="#0dab76" stroke-width=".21"/>
<circle cx="73.4" cy="203.3" r=".51" fill="#0dab76"/>
<g fill="none" stroke="#0dab76" stroke-width=".21">
<path d="M73.4 228.7v-20.3h2.6v20.3"/>
<circle cx="73.4" cy="203.3" r=".51"/>
</g>
<circle cx="73.4" cy="208.4" r=".51" fill="#0dab76"/>
<g fill="none" stroke="#0dab76" stroke-width=".21">
<path d="M73.4 106.8v2.5M83.6 104.3v2.5M73.4 134.7v2.6M106.4 142.4v10.1h7.6M144.5 175.4v7.6M109 223.6v10.2M131.8 226.1v7.7M93.7 259.2h12.7"/>
<circle cx="73.4" cy="208.4" r=".51"/>
</g>
<circle cx="106.4" cy="259.2" r=".51" fill="#0dab76"/>
<g fill="none" stroke="#0dab76" stroke-width=".21">
<path d="M106.4 76.3v10.2M124.2 162.7v7.6"/>
<circle cx="106.4" cy="259.2" r=".51"/>
</g>
<circle cx="106.4" cy="81.4" r=".51" fill="#0dab76"/>
<g fill="none" stroke="#0dab76" stroke-width=".21">
<path d="M98.8 76.3h7.6M86.1 81.4v10.2"/>
<circle cx="106.4" cy="81.4" r=".51"/>
</g>
<circle cx="86.1" cy="86.5" r=".51" fill="#0dab76"/>
<g fill="none" stroke="#0dab76" stroke-width=".21">
<path d="M78.5 76.3v5.1h7.6M96.3 81.4v5.1M88.6 122v2.6"/>
<circle cx="86.1" cy="86.5" r=".51"/>
</g>
<circle cx="96.3" cy="86.5" r=".51" fill="#0dab76"/>
<g fill="none" stroke="#0dab76" stroke-width=".21">
<path d="M76 81.4v15.2h17.7v76.2M96.3 86.5v86.3"/>
<circle cx="96.3" cy="86.5" r=".51"/>
</g>
<circle cx="76" cy="91.6" r=".51" fill="#0dab76"/>
<g fill="none" stroke="#0dab76" stroke-width=".21">
<path d="M93.7 198.2v12.7h12.7l2.6 2.5"/>
<circle cx="76" cy="91.6" r=".51"/>
</g>
<circle cx="98.8" cy="210.9" r=".51" fill="#0dab76"/>
<g fill="none" stroke="#0dab76" stroke-width=".21">
<path d="M96.3 198.2v5.1h20.2l5.1 10.1h7.6l2.6 2.6"/>
<circle cx="98.8" cy="210.9" r=".51"/>
</g>
<circle cx="121.6" cy="213.5" r=".51" fill="#0dab76"/>
<g fill="none" stroke="#0dab76" stroke-width=".21">
<path d="M144.5 193.1l-2.6 2.6h-7.6v5h-35.5v-2.5"/>
<circle cx="121.6" cy="213.5" r=".51"/>
</g>
<circle cx="134.3" cy="195.7" r=".51" fill="#0dab76"/>
<g fill="none" stroke="#0dab76" stroke-width=".21">
<path d="M114 162.7v5.1M134.3 175.4v5.1M65.8 198.2v5.1M88.6 198.2v53.3M91.2 198.2v38.1h7.6v15.2h2.5M98.8 226.1v5.1M121.6 228.7v5.1M93.7 243.9h12.7"/>
<circle cx="134.3" cy="195.7" r=".51"/>
</g>
<circle cx="106.4" cy="244" r=".51" fill="#0dab76"/>
<g fill="none" stroke="#0dab76" stroke-width=".21">
<path d="M68.4 198.2v10.2M124.2 180.5l-2.6 2.5h-7.6"/>
<circle cx="106.4" cy="244" r=".51"/>
</g>
<circle cx="114" cy="183" r=".51" fill="#0dab76"/>
<g fill="none" stroke="#0dab76" stroke-width=".21">
<path d="M76 53.5v7.6h-7.6v15.2M96.3 53.5v7.6h-7.7v15.2M73.4 127.1v2.6h7.6v22.8h5.1v20.3M83.6 124.6v25.4h5v22.8M73.4 155.1v2.5h10.2v15.2M88.6 142.4v5h2.6v25.4M86.1 198.2v66h-5.1v10.2M114 183v15.2h-12.7"/>
<circle cx="114" cy="183" r=".51"/>
</g>
<circle cx="81" cy="274.4" r=".51" fill="#0dab76"/>
<g fill="none" stroke="#0dab76" stroke-width=".21">
<path d="M70.9 218.5v10.2h-10.2v45.7h10.2"/>
<circle cx="81" cy="274.4" r=".51"/>
</g>
<circle cx="70.9" cy="228.7" r=".51" fill="#0dab76"/>
<g fill="none" stroke="#0dab76" stroke-width=".21">
<path d="M70.9 198.2v20.3"/>
<circle cx="70.9" cy="228.7" r=".51"/>
</g>
<circle cx="70.9" cy="218.6" r=".51" fill="#0dab76"/>
<g fill="none" stroke="#0dab76" stroke-width=".21">
<path d="M101.3 114.4v7.6h-2.5v50.8M106.4 134.7v-5h-5.1v43.1"/>
<circle cx="70.9" cy="218.6" r=".51"/>
</g>
<text font-size="3.6" x="0" y="296">12/04/2020 17:07 C:\Users\Samsung\Documents\EAGLE\projects\Respitator MKII\Respirador MKIII.sch (Sheet: 1/1)</text>
<g font-size="2.5" fill="#0dab76">
<text x="78.5" y="40.8" transform="rotate(-90 78.5 40.8)">Intake Solenoid Valve</text>
<text x="98.8" y="40.8" transform="rotate(-90 98.8 40.8)">Exhaust Solenoid Valve</text>
</g>
<g font-size="2.5" fill="#808080">
<text x="76.9" y="47.9" transform="rotate(-90 76.9 47.9)">X1-1</text>
<text x="81.9" y="47.9" transform="rotate(-90 81.9 47.9)">X1-2</text>
<text x="97.2" y="47.9" transform="rotate(-90 97.2 47.9)">X2-1</text>
<text x="102.2" y="47.9" transform="rotate(-90 102.2 47.9)">X2-2</text>
<text x="85.6" y="55.7" transform="rotate(-90 85.6 55.7)">12V</text>
<text x="105.9" y="55.7" transform="rotate(-90 105.9 55.7)">12V</text>
<text x="70.9" y="72.5" transform="rotate(-90 70.9 72.5)">Q1</text>
<text x="73.4" y="72.5" transform="rotate(-90 73.4 72.5)">IRF540</text>
<text x="91.2" y="72.5" transform="rotate(-90 91.2 72.5)">Q2</text>
<text x="93.7" y="72.5" transform="rotate(-90 93.7 72.5)">IRF540</text>
<text x="90.7" y="89.3" transform="rotate(-90 90.7 89.3)">GND</text>
<text x="111" y="84.2" transform="rotate(-90 111 84.2)">GND</text>
<text x="108.5" y="96.9" transform="rotate(-90 108.5 96.9)">GND</text>
<text x="88.1" y="107.1" transform="rotate(-90 88.1 107.1)">GND</text>
<text x="78" y="109.6" transform="rotate(-90 78 109.6)">GND</text>
<text x="81.8" y="113.6" transform="rotate(-90 81.8 113.6)">LED1</text>
<text x="71.7" y="116.1" transform="rotate(-90 71.7 116.1)">LED5</text>
<text x="93.2" y="124.8" transform="rotate(-90 93.2 124.8)">GND</text>
<text x="86.9" y="131.4" transform="rotate(-90 86.9 131.4)">LED2</text>
<text x="78" y="137.5" transform="rotate(-90 78 137.5)">GND</text>
<text x="112" y="134.7" transform="rotate(-90 112 134.7)">SG1</text>
<text x="71.7" y="144.1" transform="rotate(-90 71.7 144.1)">LED4</text>
<text x="115.8" y="144.9" transform="rotate(-90 115.8 144.9)">Active Buzzer</text>
<text x="118.6" y="155.3" transform="rotate(-90 118.6 155.3)">GND</text>
<text x="118.6" y="164.2" transform="rotate(-90 118.6 164.2)">5V</text>
<text x="128.7" y="165.5" transform="rotate(-90 128.7 165.5)">GND</text>
<text x="138.9" y="176.9" transform="rotate(-90 138.9 176.9)">5V</text>
<text x="149.1" y="178.2" transform="rotate(-90 149.1 178.2)">GND</text>
<text x="63" y="204.8" transform="rotate(-90 63 204.8)">5V</text>
<text x="78" y="206.1" transform="rotate(-90 78 206.1)">GND</text>
<text x="65.6" y="210.9" transform="rotate(-90 65.6 210.9)">3.3V</text>
<text x="68.1" y="223.1" transform="rotate(-90 68.1 223.1)">V_BATT</text>
<text x="103.4" y="232.7" transform="rotate(-90 103.4 232.7)">5V</text>
<text x="113.5" y="236.6" transform="rotate(-90 113.5 236.6)">GND</text>
<text x="126.2" y="235.3" transform="rotate(-90 126.2 235.3)">5V</text>
<text x="136.4" y="236.6" transform="rotate(-90 136.4 236.6)">GND</text>
<text x="111" y="245.4" transform="rotate(-90 111 245.4)">5V</text>
<text x="111" y="262" transform="rotate(-90 111 262)">GND</text>
<text x="95.8" y="277.2" transform="rotate(-90 95.8 277.2)">GND</text>
</g>
<g font-size="2.1" fill="#808080">
<text x="106" y="136.9" transform="rotate(-90 106 136.9)">+</text>
<text x="106" y="140.9" transform="rotate(-90 106 140.9)">-</text>
<text x="65.5" y="175" transform="rotate(-90 65.5 175)">2</text>
<text x="68" y="175" transform="rotate(-90 68 175)">1</text>
<text x="73.1" y="175" transform="rotate(-90 73.1 175)">5</text>
<text x="75.6" y="175" transform="rotate(-90 75.6 175)">6</text>
<text x="78.1" y="175" transform="rotate(-90 78.1 175)">7</text>
<text x="80.7" y="175" transform="rotate(-90 80.7 175)">8</text>
<text x="83.2" y="175" transform="rotate(-90 83.2 175)">9</text>
<text x="85.8" y="175" transform="rotate(-90 85.8 175)">10</text>
<text x="88.3" y="175" transform="rotate(-90 88.3 175)">11</text>
<text x="90.8" y="175" transform="rotate(-90 90.8 175)">12</text>
<text x="93.4" y="175" transform="rotate(-90 93.4 175)">13</text>
<text x="95.9" y="175" transform="rotate(-90 95.9 175)">14</text>
<text x="98.5" y="175" transform="rotate(-90 98.5 175)">15</text>
<text x="101" y="175" transform="rotate(-90 101 175)">16</text>
<text x="66.6" y="183.9" transform="rotate(-90 66.6 183.9)">D0/RX</text>
<text x="69.1" y="183.7" transform="rotate(-90 69.1 183.7)">D1/TX</text>
<text x="74.2" y="180.4" transform="rotate(-90 74.2 180.4)">D2</text>
<text x="76.7" y="180.4" transform="rotate(-90 76.7 180.4)">D3</text>
<text x="79.3" y="180.4" transform="rotate(-90 79.3 180.4)">D4</text>
<text x="81.8" y="180.4" transform="rotate(-90 81.8 180.4)">D5</text>
<text x="84.3" y="180.4" transform="rotate(-90 84.3 180.4)">D6</text>
<text x="86.9" y="180.4" transform="rotate(-90 86.9 180.4)">D7</text>
<text x="89.4" y="180.4" transform="rotate(-90 89.4 180.4)">D8</text>
<text x="91.9" y="180.4" transform="rotate(-90 91.9 180.4)">D9</text>
<text x="94.5" y="181.6" transform="rotate(-90 94.5 181.6)">D10</text>
<text x="97" y="181.4" transform="rotate(-90 97 181.4)">D11</text>
<text x="99.6" y="181.6" transform="rotate(-90 99.6 181.6)">D12</text>
<text x="102.1" y="181.6" transform="rotate(-90 102.1 181.6)">D13</text>
<text x="66.6" y="193.3" transform="rotate(-90 66.6 193.3)">5V</text>
<text x="69.1" y="193.3" transform="rotate(-90 69.1 193.3)">3V3</text>
<text x="71.7" y="193.3" transform="rotate(-90 71.7 193.3)">VIN</text>
<text x="74.2" y="193.3" transform="rotate(-90 74.2 193.3)">GND</text>
<text x="76.7" y="193.3" transform="rotate(-90 76.7 193.3)">RESET</text>
<text x="81.8" y="193.3" transform="rotate(-90 81.8 193.3)">AREF</text>
<text x="84.3" y="193.3" transform="rotate(-90 84.3 193.3)">A7</text>
<text x="86.9" y="193.3" transform="rotate(-90 86.9 193.3)">A6</text>
<text x="89.4" y="193.3" transform="rotate(-90 89.4 193.3)">A5/SCL</text>
<text x="91.9" y="193.3" transform="rotate(-90 91.9 193.3)">A4/SDA</text>
<text x="94.5" y="193.3" transform="rotate(-90 94.5 193.3)">A3</text>
<text x="97" y="193.3" transform="rotate(-90 97 193.3)">A2</text>
<text x="99.6" y="193.3" transform="rotate(-90 99.6 193.3)">A1</text>
<text x="102.1" y="193.3" transform="rotate(-90 102.1 193.3)">A0</text>
<text x="65.5" y="198.4" transform="rotate(-90 65.5 198.4)">27</text>
<text x="68" y="198.4" transform="rotate(-90 68 198.4)">17</text>
<text x="70.5" y="198.4" transform="rotate(-90 70.5 198.4)">30</text>
<text x="73.1" y="199.2" transform="rotate(-90 73.1 199.2)">4*2</text>
<text x="75.6" y="199.2" transform="rotate(-90 75.6 199.2)">3*2</text>
<text x="80.7" y="198.4" transform="rotate(-90 80.7 198.4)">18</text>
<text x="83.2" y="198.4" transform="rotate(-90 83.2 198.4)">26</text>
<text x="85.8" y="198.4" transform="rotate(-90 85.8 198.4)">25</text>
<text x="88.3" y="198.4" transform="rotate(-90 88.3 198.4)">24</text>
<text x="90.8" y="198.4" transform="rotate(-90 90.8 198.4)">23</text>
<text x="93.4" y="198.4" transform="rotate(-90 93.4 198.4)">22</text>
<text x="95.9" y="198.4" transform="rotate(-90 95.9 198.4)">21</text>
<text x="98.5" y="198.4" transform="rotate(-90 98.5 198.4)">20</text>
<text x="101" y="198.4" transform="rotate(-90 101 198.4)">19</text>
</g>
</svg>
